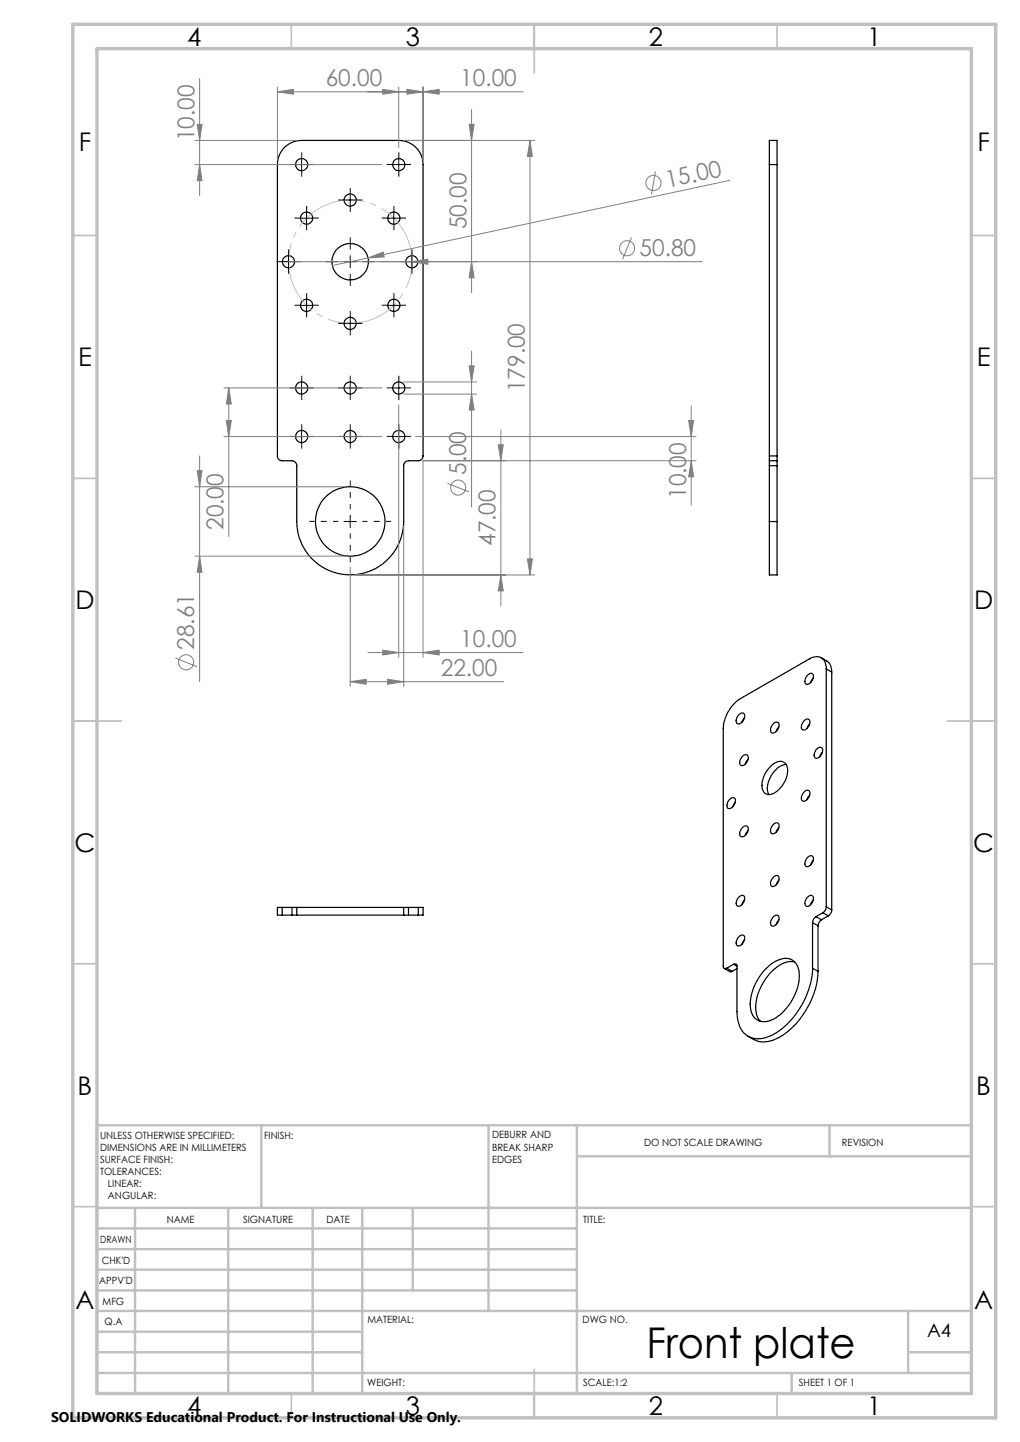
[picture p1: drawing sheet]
<svg xmlns="http://www.w3.org/2000/svg" width="210mm" height="297mm" viewBox="0 0 210 297" stroke-linecap="round" stroke-linejoin="round" font-family="sans-serif">
<g fill="none" stroke="#000" stroke-width=".25">
<path d="M58.3 30.6l1.5-1.1 1.7-.5 20.6-.1a5 5 0 0 1 5 5v60a.96 .96 0 0 1-1 1h-2a1.02 1.02 0 0 0-1 1v11.5a11 11 0 0 1-11 11 11 11 0 0 1-11-11v-11.5a1.02 1.02 0 0 0-1-1h-2a.96 .96 0 0 1-1-1v-60l.3-1.8zM158.4 33.9v-5h1.6v5M158.4 33.9h1.6M158.4 33.9v60M160 33.9v60M158.4 93.9v1M158.4 94.9v1M158.4 94.9h1.6M158.4 93.9h1.6M158.4 95.9v11.5M158.4 95.9h1.6M160 93.9v1"/>
<path d="M160 94.9v1M160 95.9v11.5M158.4 107.4v11h1.6v-11M158.4 107.4h1.6M166.4 138.9a.64 .64 0 0 1 .9-.1 .64 .64 0 0 1 .1 .9 1.36 1.36 0 0 1-1.5 1.2 1.49 1.49 0 0 1 .5-2zM167.4 139.7l-.5 .9M169.1 135.5a3.8 3.8 0 0 1 1.8 1.3l.2 .7 .1 .9M170.1 137.8a2.14 2.14 0 0 0-1-2.3 2.14 2.14 0 0 0-2.5 .2l-14.2 8.2a8 8 0 0 0-3.5 6.1v49a.44 .44 0 0 0 .2 .5 .44 .44 0 0 0 .5-.1M170.1 137.8v49M170.1 137.8l1.1 .6M171.2 138.4v49M152.1 147.2l.2-.1a.63 .63 0 0 1 .9-.1 .63 .63 0 0 1 .1 .8 1.61 1.61 0 0 1-1.4 1.3 1.19 1.19 0 0 1 .2-1.9z"/>
<path d="M152.8 155.8a.66 .66 0 0 1 .9-.3 .66 .66 0 0 1 .3 .9 1.3 1.3 0 0 1-1.5 1.2 1.34 1.34 0 0 1 .3-1.8zM153.3 147.8l-.6 1M154 156.4l-.5 1M158.6 157.9a2.18 2.18 0 0 1 3.1-.7 4.4 4.4 0 0 1-1.1 5.1 2.71 2.71 0 0 1-2.9 1.2 2.81 2.81 0 0 1-.5-3.5l.5-.9zM159.2 149.1a.66 .66 0 0 1 .9-.4 .66 .66 0 0 1 .2 1 1.3 1.3 0 0 1-1.4 1.2 1.34 1.34 0 0 1 .3-1.8zM160.3 149.7l-.5 1M161.9 157.4a5.1 5.1 0 0 0-3.9 5.4l.3 .9M165.5 148.5a.67 .67 0 0 1 1-.4 .67 .67 0 0 1 .2 1 1.3 1.3 0 0 1-1.5 1.2 1.35 1.35 0 0 1 .3-1.8zM166.7 149.1l-.5 .9M168.1 154.3a.67 .67 0 0 1 1-.4 .67 .67 0 0 1 .2 1 1.35 1.35 0 0 1-1.5 1.2 1.46 1.46 0 0 1 .3-1.8zM169.3 154.9l-.5 1M150.2 164.7a.67 .67 0 0 1 .9-.4 .67 .67 0 0 1 .3 1 1.42 1.42 0 0 1-1.5 1.2 1.46 1.46 0 0 1 .3-1.8z"/>
<path d="M151.4 165.3l-.6 .9M152.8 170.5a.66 .66 0 0 1 .9-.4 .66 .66 0 0 1 .3 1 1.3 1.3 0 0 1-1.5 1.2 1.3 1.3 0 0 1 .3-1.8zM154 171.1l-.5 .9M159.2 169.9a.66 .66 0 0 1 .9-.4 .66 .66 0 0 1 .2 1 1.37 1.37 0 0 1-1.4 1.2 1.34 1.34 0 0 1 .3-1.8zM160.3 170.5l-.5 .9M165.5 163.2a.66 .66 0 0 1 .9-.4 .66 .66 0 0 1 .3 1 1.37 1.37 0 0 1-1.5 1.2 1.34 1.34 0 0 1 .3-1.8zM166.2 176.6a.67 .67 0 0 1 1-.3 .67 .67 0 0 1 .2 .9 1.35 1.35 0 0 1-1.5 1.2 1.46 1.46 0 0 1 .3-1.8zM166.7 163.8l-.5 .9M167.4 177.2l-.5 1M58.1 186.9h-1v1.6h1M58.1 186.9v1.6M58.1 186.9h2"/>
<path d="M58.1 188.5h2M60.1 186.9h1M60.1 188.5h1M60.1 186.9v1.6M61.1 186.9h22M61.1 188.5h22M61.1 186.9v1.6M83.1 186.9h1M83.1 188.5h1M83.1 186.9v1.6M84.1 186.9v1.6M84.1 186.9h2"/>
<path d="M84.1 188.5h2M86.1 186.9h1v1.6h-1M86.1 186.9v1.6M149.1 199.5l1.1 .6h.5M149.6 199.4l1.1 .7M151 198.6a.42 .42 0 0 1 .5-.1 .42 .42 0 0 1 .2 .5M151 198.6l-1.4 .8M151 198.6l.7 .4M151.7 199v9.4a5.3 5.3 0 0 0 2.6 5.2 6.2 6.2 0 0 0 6.1-1.3 17.3 17.3 0 0 0 6.9-12.9M151.7 199.5l-1 .6M152.1 184.8l.2-.2a.64 .64 0 0 1 .9-.1 .64 .64 0 0 1 .1 .9 1.36 1.36 0 0 1-1.5 1.2 1.41 1.41 0 0 1 .3-1.8zM152.1 193a.67 .67 0 0 1 .9-.4 .67 .67 0 0 1 .3 1 1.35 1.35 0 0 1-1.5 1.2 1.46 1.46 0 0 1 .3-1.8z"/>
<path d="M153.3 193.6l-.6 .9M153.3 185.4l-.6 .9M157.9 199.4a5.4 5.4 0 0 1 4.6-2 3.3 3.3 0 0 1 2.1 3.6 10.8 10.8 0 0 1-5.8 9.1 2.91 2.91 0 0 1-4.3-2.7 10.9 10.9 0 0 1 3.4-8zM159.2 180.7a.66 .66 0 0 1 .9-.3 .66 .66 0 0 1 .2 .9 1.3 1.3 0 0 1-1.4 1.2 1.3 1.3 0 0 1 .3-1.8zM159.2 188.9a.67 .67 0 0 1 .9-.4 .67 .67 0 0 1 .2 1 1.3 1.3 0 0 1-1.4 1.2 1.35 1.35 0 0 1 .3-1.8zM160.3 189.5l-.5 .9M160.3 181.3l-.5 .9M163.6 198.1a4.7 4.7 0 0 0-4.1 1.5 10.8 10.8 0 0 0-3.8 8.9l.2 .9 .7 1M166.2 184.8l.2-.2a.63 .63 0 0 1 .9-.1 .63 .63 0 0 1 .1 .9 1.51 1.51 0 0 1-1.3 1.3 1.14 1.14 0 0 1 .1-1.9zM167.3 190v9.4M167.3 199.4l1.1 .7M167.3 190l1.1 .7"/>
<path d="M167.4 185.4l-.5 .9M168 188.8a1.6 1.6 0 0 0-.7 1.2M168 188.8l1.1 .6M168.4 190.7v9.4M169.1 189.4a1.6 1.6 0 0 0-.7 1.3M169.4 188l-1.4 .8M169.4 188l1.1 .6M170.1 186.8a1.38 1.38 0 0 1-.7 1.2M170.1 186.8l1.1 .6M170.5 188.6l-1.4 .8M171.2 187.4a1.62 1.62 0 0 1-.7 1.2M168.4 200.1a17.3 17.3 0 0 1-8.1 13.6 5.4 5.4 0 0 1-6.3-.3"/>
<circle cx="62.1" cy="33.9" r="1.24"/>
<circle cx="82.1" cy="33.9" r="1.24"/>
<circle cx="59.4" cy="53.9" r="1.25"/>
<circle cx="63.1" cy="44.9" r="1.24"/>
<circle cx="72.1" cy="53.9" r="3.8"/>
<circle cx="72.1" cy="41.2" r="1.25"/>
<circle cx="81.1" cy="44.9" r="1.24"/>
<circle cx="84.8" cy="53.9" r="1.25"/>
<circle cx="62.1" cy="79.9" r="1.24"/>
<circle cx="63.1" cy="62.9" r="1.24"/>
<circle cx="72.1" cy="79.9" r="1.24"/>
<circle cx="72.1" cy="66.6" r="1.25"/>
<circle cx="81.1" cy="62.9" r="1.24"/>
<circle cx="82.1" cy="79.9" r="1.24"/>
<circle cx="62.1" cy="89.9" r="1.24"/>
<circle cx="72.1" cy="89.9" r="1.24"/>
<circle cx="82.1" cy="89.9" r="1.24"/>
<circle cx="72.1" cy="107.4" r="7.1"/>
</g>
<g fill="none" stroke="#808080" stroke-width=".21">
<path d="M41.1 16.2v24M57.1 18.9l3.3-.5v1zM57.1 18.9h50.6M57.1 17.9v15M78.8 18.4l3.3 .5-3.3 .5zM82.1 17.9v12.5M83.8 18.4l3.3 .5-3.3 .5zM87.1 18.9l3.3-.5v1zM87.1 17.9v15M40.1 28.9h21M40.1 33.9h38.5M40.6 25.6h1l-.5 3.3z"/>
<path d="M41.1 33.9l.5 3.3h-1zM96.6 25.6h1l-.5 3.3zM97.1 22.6v37.7M109.1 28.9l.5 3.3h-1zM109.1 28.9v89.5M110.1 28.9h-27M134.9 35.3l-.8 4.7M150.2 37.1l-74.4 16M59.4 53.9h85.2M75.8 53.1l3.1-1.2 .2 1zM75.8 53.1l-7.4 1.6M84.8 53.9l3.3-.5v1z"/>
<path d="M97.1 53.9l.5 3.3h-1zM130 48.9l-1.8 4.5M46.1 79.9h32.5M47.1 79.9l.5 3.3h-1zM47.1 79.9v30.6M83.1 78.7h15M96.6 75.3h1l-.5 3.4zM97.1 72.3v32.1M40.6 96.9h1l-.5 3.4zM41.1 93.9v46.5M46.1 89.9h32.5M46.6 86.6h1l-.5 3.3z"/>
<path d="M82.1 83.4v52M83.1 81.2h15M85.6 89.9h57.7M92.1 99.5l4.5 1.8M97.1 81.2l.5 3.3h-1zM102.6 91.6h1l-.5 3.3zM103.1 88.5v36.3M141.8 86.6h1l-.5 3.3zM142.3 94.9l.5 3.3h-1zM142.3 83.6v20.5M143.3 94.9h-56.2v40.5M40.1 100.3h31"/>
<path d="M40.1 114.5h31M41.1 114.5l.5 3.4h-1zM72.1 116.8v24.6M73.1 118.4h37M83.1 108.4v33M103.1 118.4l.5 3.3h-1zM108.6 115.1h1l-.5 3.3zM36.1 135.5l4.4 1.8M75.7 134.4h32M78.8 133.9l3.3 .5-3.3 .5zM79.8 139.9l3.3 .5-3.3 .5zM87.1 134.4l3.3-.5v1z"/>
<path d="M72.1 140.4l3.3-.5v1zM72.1 140.4h31.6"/>
<circle cx="134.5" cy="37.7" r="1.56"/>
<circle cx="129.1" cy="51.1" r="1.55"/>
<circle cx="94.3" cy="100.4" r="1.55"/>
<circle cx="38.3" cy="136.4" r="1.56"/>
</g>
<path d="M84.3 50.2a12.7 12.7 0 0 0-21.2-5.2 12.7 12.7 0 0 0 5.5 21.1 12.7 12.7 0 0 0 15.9-14.9l-.2-1" fill="none" stroke="#c0c0c0" stroke-width=".21" stroke-dasharray="15.2 1.3 1.3 1.3" stroke-dashoffset="5.8" stroke-linecap="butt"/>
<path d="M69.6 107.4h-5.9M72.1 104.9v-5.9M72.1 109.9v5.9M74.6 107.4h5.9" fill="none" stroke="#000" stroke-width=".21" stroke-dasharray="15.2 1.3 1.3 1.3" stroke-dashoffset="14.2" stroke-linecap="butt"/>
<g fill="none" stroke="#000" stroke-width=".21" stroke-dasharray="15.2 1.3 1.3 1.3" stroke-linecap="butt">
<path d="M60.9 33.9h-1.3M62.1 32.6v-1.2M62.1 35.1v1.3M63.4 33.9h1.2M72.1 39.9v-1.2M80.9 33.9h-1.3M82.1 32.6v-1.2M82.1 35.1v1.3M83.4 33.9h1.2M58.2 53.9h-1.3M59.4 52.6v-1.2M59.4 55.1v1.3"/>
<path d="M60.7 53.9h1.2M61.9 44.9h-1.3M63.1 43.7v-1.3M63.1 46.2v1.2M64.4 44.9h1.2M69.6 53.9h-2.5M70.9 41.2h-1.3M72.1 51.4v-2.5M72.1 56.4v2.5M72.1 42.4v1.3M73.4 41.2h1.2M74.6 53.9h2.5"/>
<path d="M79.8 44.9h-1.2M81.1 43.7v-1.3M81.1 46.2v1.2M82.3 44.9h1.3M83.6 53.9h-1.3M84.8 52.6v-1.2M84.8 55.1v1.3M86.1 53.9h1.2M60.9 79.9h-1.3M61.9 62.9h-1.3M62.1 78.6v-1.2M63.1 61.6v-1.2"/>
<path d="M63.1 64.1v1.3M63.4 79.9h1.2M64.4 62.9h1.2M70.9 79.9h-1.3M70.9 66.6h-1.3M72.1 78.6v-1.2M72.1 65.3v-1.2M72.1 67.8v1.3M73.4 79.9h1.2M73.4 66.6h1.2M79.8 62.9h-1.2M80.9 79.9h-1.3"/>
<path d="M81.1 61.6v-1.2M81.1 64.1v1.3M82.1 78.6v-1.2M82.3 62.9h1.3M83.4 79.9h1.2M60.9 89.9h-1.3M62.1 81.1v1.3M62.1 88.6v-1.2M62.1 91.1v1.3M63.4 89.9h1.2M70.9 89.9h-1.3M72.1 81.1v1.3"/>
<path d="M72.1 88.6v-1.2M72.1 91.1v1.3M73.4 89.9h1.2M80.9 89.9h-1.3M82.1 81.1v1.3M82.1 88.6v-1.2M82.1 91.1v1.3M83.4 89.9h1.2"/>
</g>
<g fill="none" stroke="#000" stroke-width=".21">
<path d="M60.9 33.9h2.5M62.1 32.7v2.5M72.1 40v2.5M80.9 33.9h2.5M82.1 32.7v2.5M58.1 53.9h2.5M59.4 52.7v2.5M61.9 44.9h2.5M63.1 43.7v2.5M70.8 53.9h2.5M70.8 41.2h2.5M72.1 52.7v2.5"/>
<path d="M79.8 44.9h2.5M81.1 43.7v2.5M83.5 53.9h2.5M84.8 52.7v2.5M60.9 79.9h2.5M61.9 62.9h2.5M62.1 78.7v2.5M63.1 61.6v2.5M70.8 79.9h2.5M70.8 66.6h2.5M72.1 65.4v2.5M72.1 78.7v2.5"/>
<path d="M79.8 62.9h2.5M80.9 79.9h2.5M81.1 61.6v2.5M82.1 78.7v2.5M60.9 89.9h2.5M62.1 88.6v2.6M70.8 89.9h2.5M72.1 88.6v2.6M80.9 89.9h2.5M82.1 88.6v2.6M70.8 107.4h2.5M72.1 106.1v2.6"/>
</g>
<g fill="none" stroke="#c0c0c0" stroke-width=".35">
<path d="M60 5v5M110 5v10M160 5v5M15 48.5h5M200 48.5h5M15 98.5h5M200 98.5h5M15 148.5h10M195 148.5h10M15 198.5h5M200 198.5h5M15 248.5h5"/>
<path d="M200 248.5h5M60 287v5M110 282v10M160 287v5"/>
</g>
<g fill="none" stroke="#c0c0c0" stroke-width=".5">
<path d="M53.8 231.8v17M100.6 231.8v38.2M118.8 231.8v55.2M118.8 238.2h81.2M170.8 231.8v6.4M200 231.8h-180v55.2M20 248.8h180M20 257.3h98.8M20 253h98.8M27.8 248.8v38.2M47 248.8v38.2M64.4 248.8v38.2"/>
<path d="M74.6 248.8v38.2M85 248.8v17M20 265.8h98.8M20 261.5h98.8M20 278.5h54.6M20 274.3h54.6M20 270h180M187 278.5h13M187 270v12.8M20 282.8h180M163 282.8v4.2"/>
</g>
<path d="M15 5h190v287h-190zM20 10h180v277h-180z" fill="none" stroke="#c0c0c0" stroke-width=".7"/>
<g fill="#808080">
<path d="M75.8 53.1l3.1-1.2 .2 1z"/>
<path d="M84.8 53.9l3.3-.5v1z"/>
<path d="M87.1 134.4l3.3-.5v1zM78.8 133.9l3.3 .5-3.3 .5z"/>
<path d="M72.1 140.4l3.3-.5v1zM79.8 139.9l3.3 .5-3.3 .5zM78.8 18.4l3.3 .5-3.3 .5zM87.1 18.9l3.3-.5v1zM57.1 18.9l3.3-.5v1zM83.8 18.4l3.3 .5-3.3 .5z"/>
<path d="M97.1 53.9l.5 3.3h-1zM96.6 25.6h1l-.5 3.3z"/>
<path d="M102.6 91.6h1l-.5 3.3zM103.1 118.4l.5 3.3h-1zM96.6 75.3h1l-.5 3.4zM97.1 81.2l.5 3.3h-1zM47.1 79.9l.5 3.3h-1zM46.6 86.6h1l-.5 3.3zM40.6 25.6h1l-.5 3.3zM41.1 33.9l.5 3.3h-1zM109.1 28.9l.5 3.3h-1zM108.6 115.1h1l-.5 3.3zM40.6 96.9h1l-.5 3.4zM41.1 114.5l.5 3.4h-1zM141.8 86.6h1l-.5 3.3zM142.3 94.9l.5 3.3h-1z"/>
</g>
<text font-size="8.7" x="133.1" y="279.6">Front plate</text>
<g font-size="5.3">
<text x="38.5" y="9.5">4</text>
<text x="83.5" y="9.5">3</text>
<text x="133.6" y="9.5">2</text>
<text x="178.6" y="9.5">1</text>
<text x="16.2" y="31.2">F</text>
<text x="201.2" y="31.2">F</text>
<text x="16.1" y="75.4">E</text>
<text x="201.1" y="75.4">E</text>
<text x="15.5" y="125.4">D</text>
<text x="200.5" y="125.4">D</text>
<text x="15.4" y="175.5">C</text>
<text x="200.4" y="175.5">C</text>
<text x="16" y="225.5">B</text>
<text x="201" y="225.5">B</text>
<text x="15.5" y="269.7">A</text>
<text x="200.5" y="269.7">A</text>
<text x="38.5" y="291.4">4</text>
<text x="83.5" y="291.4">3</text>
<text x="133.6" y="291.4">2</text>
<text x="178.6" y="291.4">1</text>
</g>
<g font-size="4.8" fill="#808080">
<text x="67.1" y="17.8">60.00</text>
<text x="94.8" y="17.8">10.00</text>
<text x="40" y="29.1" transform="rotate(-90 40 29.1)">10.00</text>
<text x="137.4" y="38.7" transform="rotate(-12 137.4 38.7)">15.00</text>
<text x="96" y="47.2" transform="rotate(-90 96 47.2)">50.00</text>
<text x="131.7" y="52.8">50.80</text>
<text x="108" y="80.8" transform="rotate(-90 108 80.8)">179.00</text>
<text x="96" y="97.8" transform="rotate(-90 96 97.8)">5.00</text>
<text x="141.2" y="102.8" transform="rotate(-90 141.2 102.8)">10.00</text>
<text x="46" y="109.2" transform="rotate(-90 46 109.2)">20.00</text>
<text x="102" y="112.5" transform="rotate(-90 102 112.5)">47.00</text>
<text x="40" y="133.8" transform="rotate(-90 40 133.8)">28.61</text>
<text x="94.8" y="133.3">10.00</text>
<text x="90.8" y="139.3">22.00</text>
</g>
<text font-size="3.9" x="190.9" y="275.5">A4</text>
<text font-size="2.9" x="10.5" y="292.9">SOLIDWORKS Educational Product. For Instructional Use Only.</text>
<g font-size="2.1">
<text x="20.6" y="234.6">UNLESS OTHERWISE SPECIFIED:</text>
<text x="20.6" y="237.1">DIMENSIONS ARE IN MILLIMETERS</text>
<text x="20.6" y="239.5">SURFACE FINISH:</text>
<text x="54.4" y="234.5">FINISH:</text>
<text x="101.3" y="234.5">DEBURR AND</text>
<text x="101.3" y="237">BREAK SHARP</text>
<text x="101.3" y="239.5">EDGES</text>
<text x="132.6" y="235.9">DO NOT SCALE DRAWING</text>
<text x="173.3" y="236.1">REVISION</text>
<text x="20.6" y="242">TOLERANCES:</text>
<text x="22.2" y="244.5">LINEAR:</text>
<text x="22.2" y="247">ANGULAR:</text>
<text x="34.3" y="252">NAME</text>
<text x="50" y="251.9">SIGNATURE</text>
<text x="67.2" y="251.9">DATE</text>
<text x="120.1" y="251.9">TITLE:</text>
<text x="20.6" y="256.1">DRAWN</text>
<text x="20.9" y="260.3">CHK'D</text>
<text x="20.4" y="264.4">APPV'D</text>
<text x="21.1" y="268.8">MFG</text>
<text x="21.5" y="273">Q.A</text>
<text x="75.6" y="272.5">MATERIAL:</text>
<text x="120" y="272.5">DWG NO.</text>
<text x="75.6" y="285.5">WEIGHT:</text>
<text x="120.1" y="285.6">SCALE:1:2</text>
<text x="164.5" y="285.6">SHEET 1 OF 1</text>
</g>
</svg>
